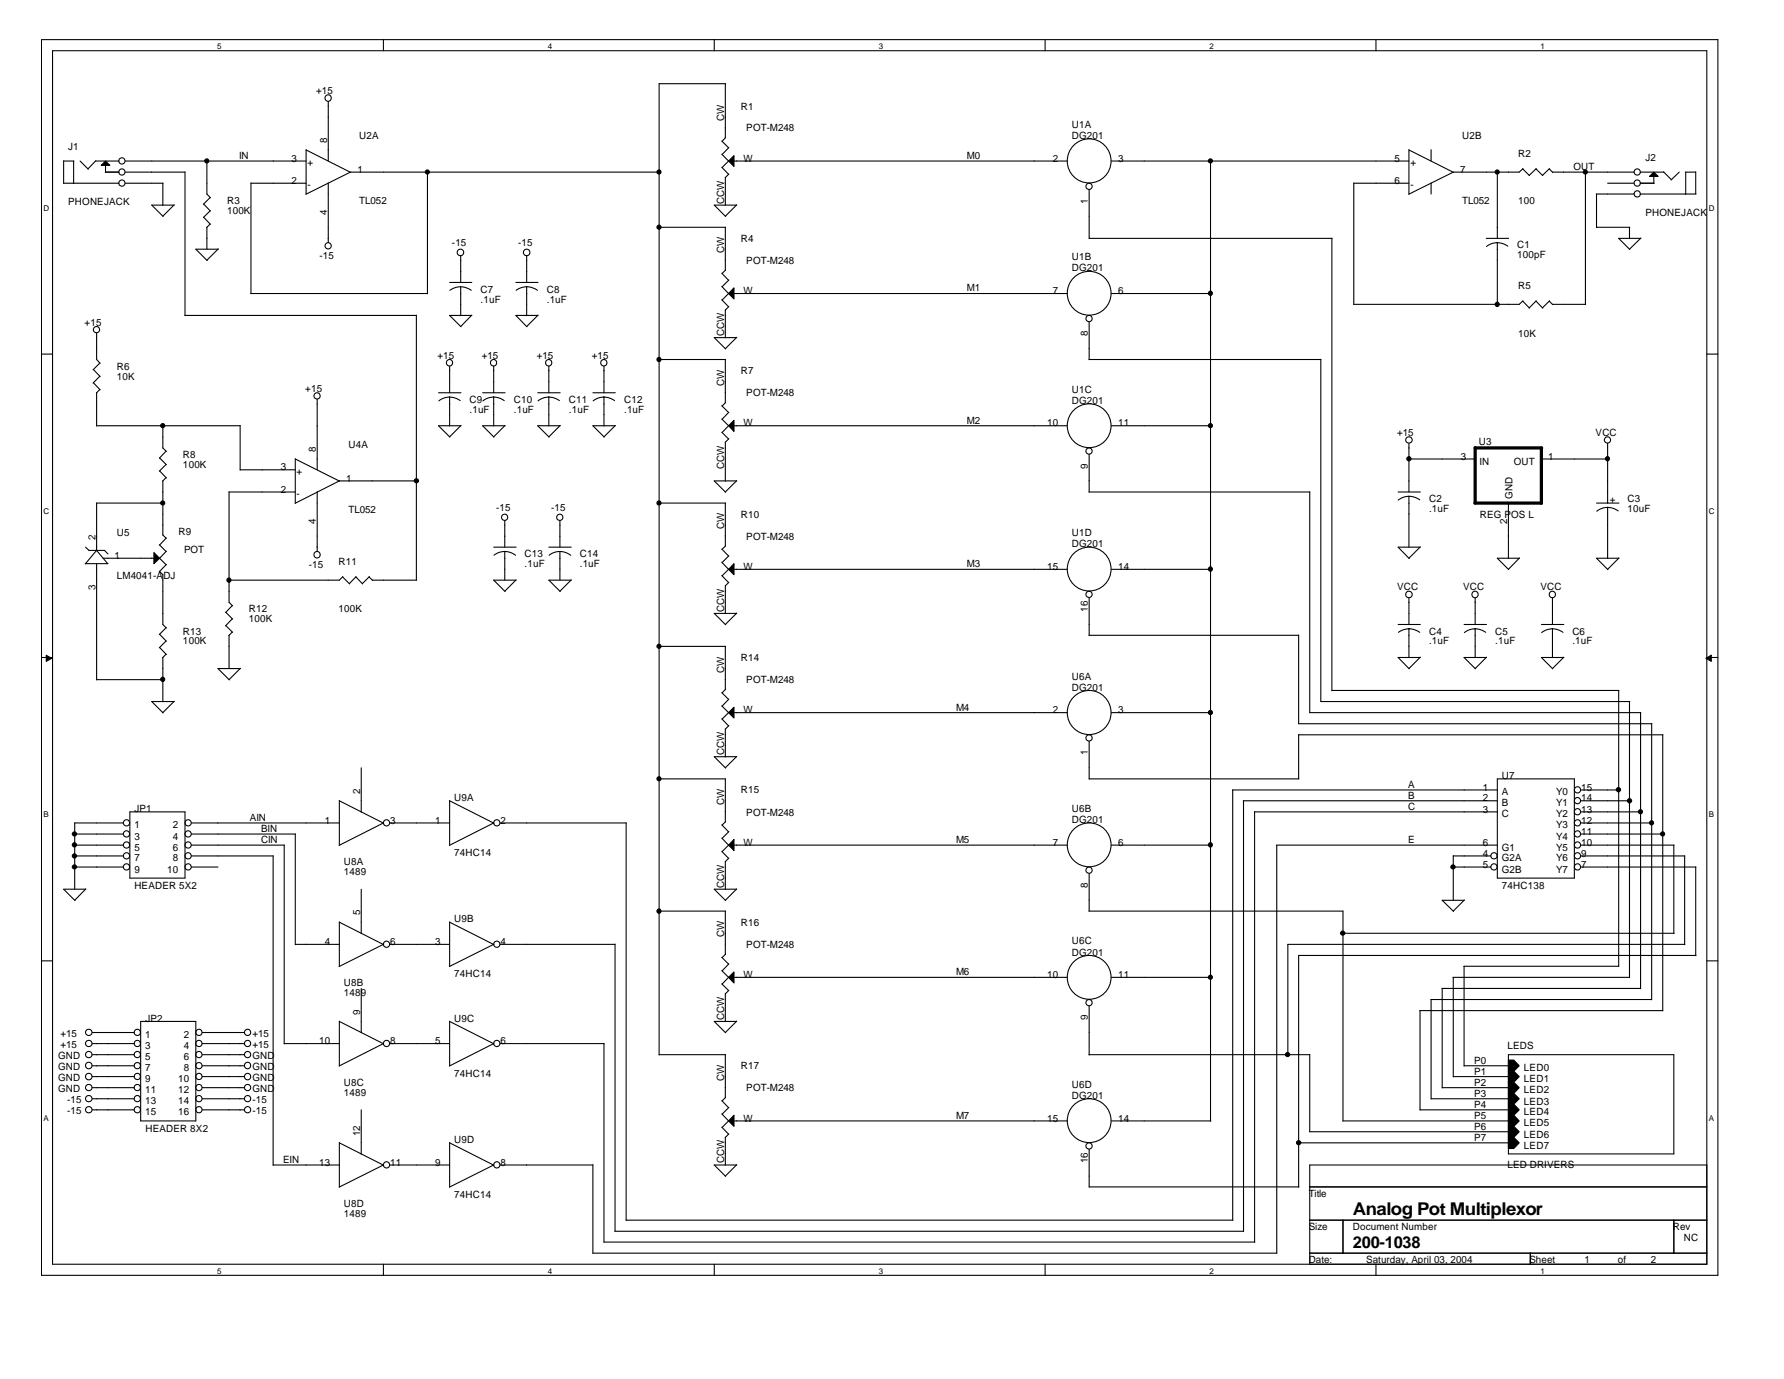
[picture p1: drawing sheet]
<svg xmlns="http://www.w3.org/2000/svg" width="279mm" height="216mm" viewBox="0 0 279 216" stroke-linecap="round" stroke-linejoin="round" font-family="sans-serif">
<g fill="none" stroke="#000" stroke-width=".17">
<path d="M6.5 6.2h262.5v193.5h-262.5zM8.2 7.9h259.1v190h-259.1zM51.4 15.9v9.3M60 6.2v1.7M111.9 6.2v1.7M113.6 13.1v8.5M113.6 13.1h-10.4v152.1M163.7 6.2v1.7M215.5 6.2v1.7M9.9 28.7h8.7M10 25.2h1.6M10 25.2v3.5"/>
<path d="M11.5 25.2v3.5M12.5 25.2l1.3 1.3M15 25.2h3.6M15 25.2l-1.2 1.2M16.5 26.9h2.1M16.5 25.9v1.1M19.6 25.2h28.3M19.6 28.7h5.9M19.6 26.9h9.4M25.5 28.7v3.5M27.3 32.1h-3.5l1.7 1.8M27.3 32.1l-1.8 1.7"/>
<path d="M29 26.9v22.5M31.9 31.9l1.1 1.1M31.9 34l1.1 1.1M32.4 25.2v5.2l.6 .6M32.4 35.6v3.4M32.9 30.9l-1 1.1M32.9 33l-1 1.1M32.9 35.1l-.5 .5M34.2 39h-3.5l1.7 1.8M34.2 39l-1.8 1.7M39.3 28.7h8.6M39.3 28.6v17.4"/>
<path d="M47.9 23.4v7M47.9 23.5l7 3.5M51.4 28.6v9.4M66.9 26.9v19.1M103.2 35.6h10.4M103.3 26.9h-48.4l-7 3.5M113 26.2l1.1 1.1M113 24.2l1.1 1M113 22.1l1.1 1M113.6 27.8v4.4M113.6 35.6v6.7M113.6 21.5l-.5 .6"/>
<path d="M114.1 27.2l-.5 .6M114.1 25.2l-1 1M114.1 23.1l-1 1.1M115 25.2h52.1M115.4 32.1h-3.5l1.7 1.8M115.4 32.1l-1.8 1.7M170.6 37.3h38M170.6 29.7v7.7M174 25.2h46.7M189.6 25.2v150.3M208.6 37.3v70.8M212 28.7h8.7"/>
<path d="M212 28.6v19M220.7 23.4v7M220.7 23.5l6.9 3.5M224.1 23.4v1.8M224.1 28.6v1.8M232.8 37.3h3.5M234.5 38l.7 .1 1 .4M234.5 38l-.7 .1-1 .5M234.5 26.9v10.4M234.5 38v9.7M238.5 26.4l1 1.1M238.5 26.4l-.6 .5h-10.3l-7 3.5"/>
<path d="M240.6 26.4l1 1.1M240.6 26.4l-1.1 1.1M242.6 26.4l.6 .6M242.7 26.4l-1.1 1.1M243.1 26.9h12.8M248.3 26.9v20.7M250 30.4h5.9M250 35.6h5.2M250 30.4v5.2M251.8 28.7h4.1M255.2 35.6v1.8M256.9 28.7h2.2"/>
<path d="M256.9 26.9h3.7M256.9 30.4h8.7M257 37.3h-3.5l1.7 1.8M257 37.3l-1.8 1.7M259 27.6v1.1M260.5 26.9l1.3 1.2M263 26.9l-1.3 1.3M264 26.9h1.6M264 26.9v3.5M265.6 26.9v3.5M6.5 55.4h1.7M14.6 57.9l1.1 1.1"/>
<path d="M14.6 59.9l1.1 1.1M15.1 52.1v4.2l.6 .6M15.6 56.8l-1 1.1M15.6 58.9l-1 1.1M28.9 49.4h36.3M39.3 46h27.6M65.2 49.3v41.5M70.4 57.3v4.2M70.4 44.2h3.5M72.2 44.9l.6 .1 1 .4M72.2 44.9l-.8 .1-.9 .4M72.2 40.1v4.1"/>
<path d="M72.2 44.9v4.5M73.9 49.4h-3.5l1.8 1.8M73.9 49.3l-1.7 1.8M77.3 57.3v4.2M80.8 44.2h3.5M82.5 44.9l.7 .1 1 .4M82.5 44.9l-.7 .1-1 .4M82.5 40.1v4.1M82.5 44.9v4.5M84.3 49.4h-3.5l1.7 1.8M84.3 49.3l-1.8 1.8M86 57.3v4.2"/>
<path d="M94.6 57.3v4.2M103.2 56.3h10.4M113 46.9l1.1 1.1M113 44.9l1.1 1.1M113 42.8l1.1 1.1M113.6 48.5v4.4M113.6 56.3v6.8M113.6 42.3l-.5 .5M114.1 48l-.5 .5M114.1 45.9l-1 1.1M114.1 43.8l-1 1.1M115 46h52.1"/>
<path d="M115.4 52.9h-3.5l1.7 1.7M115.4 52.8l-1.8 1.8M170.5 56.3h36.4M170.6 50.4v5.9M174 46h15.6M206.9 56.2v53.6h48.3M238.5 47.1l1 1.1M238.5 47.1l-.6 .5h-25.9M240.6 47.1l1 1.1M240.6 47.1l-1.1 1.1M242.6 47.1l.6 .6M242.7 47.1l-1.1 1.1"/>
<path d="M243.1 47.6h5.2M267.3 55.4h1.7M15.1 78.8h10.4M15.1 61.5v5.2M15.1 78.8v7.4l-1.7 2.1M15.1 66.7h22.6M15.6 61l-.5 .5M25 71.7l1.1 1.1M25 73.7l1.1 1.1M25.5 66.7v3.4l.6 .6M25.5 75.3v8.5M26 70.6l-1 1.1"/>
<path d="M26 72.7l-1 1.1M26 74.8l-.5 .5M35.8 77h10.4M35.9 77v17.3l.5 .6M37.6 73.6h8.6M37.6 66.7v6.9M46.2 71.8v7M46.2 71.9l7 3.4M49.7 62.5v11.1M49.7 77v9.3M65.2 75.3h-12.1l-6.9 3.5M68.7 61.5h3.5"/>
<path d="M70.4 62.2l.7 .1 1 .4M70.4 62.2l-.7 .1-1 .5M70.4 62.2v4.5M72.2 66.7h-3.5l1.8 1.7M72.2 66.6l-1.8 1.8M75.6 61.5h3.5M77.3 62.2l.7 .1 1 .4M77.3 62.2l-.7 .1-1 .5M77.3 62.2v4.5M79.1 66.7h-3.5l1.8 1.7M79.1 66.6l-1.8 1.8M84.2 61.5h3.5"/>
<path d="M86 62.2l.7 .1 .9 .4M86 62.2l-.8 .1-.9 .5M86 62.2v4.5M87.7 66.7h-3.5l1.8 1.7M87.7 66.6l-1.7 1.8M92.9 61.5h3.5M94.6 62.2l.7 .1 .9 .4M94.6 62.2l-.7 .1-1 .5M94.6 62.2v4.5M96.4 66.7h-3.5l1.7 1.7M96.4 66.6l-1.8 1.8M103.2 78.8h10.4"/>
<path d="M113 67.7l1.1 1M113 65.6l1.1 1.1M113 63.5l1.1 1.1M113.6 69.2v6.1M113.6 78.8v6.7M113.6 63l-.5 .6M114.1 68.7l-.5 .5M114.1 66.6l-1 1.1M114.1 64.5l-1 1.1M115 66.7h52.1M115.4 75.3h-3.5l1.7 1.8M115.4 75.3l-1.8 1.7"/>
<path d="M170.5 77h34.6M170.6 71.1v5.9M174 66.7h15.6M205.1 77v34.6h51.9M219 77h3.4M220.6 71.9h10.4M220.7 77.7l.7 .1 1 .5M220.7 77.7l-.8 .1-.9 .5M220.7 69.4v7.6M220.7 77.7v8M236.2 78.8v8.6M241.4 71.9h10.4"/>
<path d="M250 78.8h3.6M251.8 79.4l.7 .1 .9 .5M251.8 79.4l-.8 .1-.9 .5M251.8 69.4v9.4M251.8 79.4v8M13.4 85.7l.6 .5M13.4 88.2h3.5M13.9 86.2h2.5M15.1 86.1l1.8 2.1M15.1 88.2v18.3M16.1 87.4h8M16.4 86.2l.5 .5"/>
<path d="M25 89.4l.5 .6M25 87.4l1 1M25 85.3l1 1M25 99.3l1.1 1.1M25.5 83.7l.5 .6M25.5 89.9v7.9l.6 .5M26 98.3l-1 1M26.1 88.4l-1.1 1.1M26.1 86.3l-1.1 1.1M26.1 84.2l-1.1 1.1M35.4 95.9l1 1M35.4 97.9l1 1.1"/>
<path d="M35.9 99.5v5.2M36.4 94.8l-1.1 1.1M36.4 96.9l-1.1 1.1M36.4 99l-.6 .5M53.7 90.3l1.1 1.1M53.7 90.3l-.6 .5h-17.3M55.7 90.3l1.1 1.1M55.8 90.3l-1.1 1.1M57.8 90.3l.6 .6M57.8 90.3l-1.1 1.1M58.3 90.8h7M77.3 85.7h3.5"/>
<path d="M79.1 86.3l.7 .1 .9 .5M79.1 86.3l-.8 .1-.9 .5M79.1 81.5v4.2M79.1 86.3v4.5M80.8 90.8h-3.5l1.8 1.8M80.8 90.8l-1.7 1.8M86 85.7h3.5M87.7 86.3l.7 .1 1 .5M87.7 86.3l-.7 .1-1 .5M87.7 81.5v4.2M87.7 86.3v4.5M89.5 90.8h-3.5l1.7 1.8"/>
<path d="M89.5 90.8l-1.8 1.8M113 90.1l1.1 1.1M113 88l1.1 1.1M113 86l1.1 1.1M113.6 91.7v4.4M113.6 85.5l-.5 .5M114.1 91.2l-.5 .5M114.1 89.1l-1 1.1M114.1 87l-1 1.1M115 89.1h52.1M115.4 96h-3.5l1.7 1.8M115.4 96l-1.8 1.8"/>
<path d="M170.5 99.5h32.9M170.6 93.6v5.9M174 89.1h15.6M203.4 99.4v13.9h55.3M219 97.8h3.4M220.7 98.4l.7 .1 1 .5M220.7 98.4l-.7 .1-1 .5M220.7 93.6v4.2M220.7 98.4v4.5M222.4 85.7h-3.4l1.7 1.7M222.4 85.6l-1.7 1.8M229.3 97.8h3.5"/>
<path d="M231 98.4l.7 .1 1 .5M231 98.4l-.7 .1-1 .5M231 93.6v4.2M231 98.4v4.5M238 87.4h-3.5l1.8 1.8M238 87.4l-1.8 1.7M241.4 97.8h3.5M243.1 98.4l.7 .1 1 .5M243.1 98.4l-.7 .1-1 .5M243.1 93.6v4.2M243.1 98.4v4.5M253.6 87.4h-3.6l1.8 1.8"/>
<path d="M253.6 87.4l-1.8 1.7M6.5 102.9h1.7M15.1 106.4h10.4M25 101.4l1.1 1.1M25.5 102.9v6.9M26 100.4l-1 1M26 102.4l-.5 .6M27.3 109.8h-3.5l1.7 1.8M27.3 109.8l-1.8 1.8M37.7 104.7h-3.6l1.8 1.8M37.7 104.6l-1.8 1.8M103.2 101.2h10.4"/>
<path d="M113 112.5l1.1 1.1M113 110.5l1.1 1.1M113 108.4l1.1 1.1M113.6 101.2v6.7M113.6 114.1v4.4M113.6 107.9l-.5 .6M114.1 113.6l-.5 .6M114.1 111.5l-1 1.1M114.1 109.5l-1 1.1M115 111.6h52.1M115.4 118.5h-3.5l1.7 1.8M115.4 118.4l-1.8 1.8"/>
<path d="M170.6 116.1v5.9M174 111.6h15.6M203.4 115v6.9M203.4 115h57.1M208.6 108.1h45M222.4 102.9h-3.4l1.7 1.8M222.4 102.9l-1.7 1.8M232.8 102.9h-3.5l1.8 1.8M232.8 102.9l-1.8 1.8M244.9 102.9h-3.5l1.8 1.8M244.9 102.9l-1.8 1.8M253.5 108.1v43.2"/>
<path d="M255.2 109.8v43.3M256.9 111.6v43.2M258.7 113.3v43.2M260.4 115v43.3M267.3 102.9h1.7M11.7 132.3h7.6M11.7 134h7.6M11.7 128.8h7.6M11.7 130.6h7.6M11.7 135.7h7.6M11.7 128.8v10.4M13.4 139.2h-3.4l1.7 1.8"/>
<path d="M13.4 139.2l-1.7 1.8M20.3 127.1h8.7v10.4h-8.7zM30 132.3h14.6M30 134h12.8M30 135.7h4.1M30 128.8h23.1M30 130.6h16.3M42.8 134v48.4M44.5 132.3v31.1M46.2 130.6v17.3M53.1 125.3v7M53.1 125.4l7 3.5"/>
<path d="M56.6 120.2v7M56.6 139.2v7M60 128.8l-6.9 3.6M61.1 128.8h9.3M70.4 125.3v7M70.4 125.4l7 3.5M77.3 128.8l-6.9 3.6M78.3 128.8h19.8M98.1 128.8v62.3M103.2 121.9h10.4M113 133.3l1.1 1.1M113 131.2l1.1 1.1"/>
<path d="M113 129.1l1.1 1.1M113.6 121.9v6.8M113.6 134.9v4.4M113.6 128.6l-.5 .6M114.1 134.3l-.5 .6M114.1 132.3l-1 1M114.1 130.2l-1 1.1M115 132.3h52.1M115.4 139.2h-3.5l1.7 1.8M115.4 139.2l-1.8 1.8M170.6 121.9h32.8M170.6 136.8v5.8"/>
<path d="M174 132.3h15.6M193.1 123.7h41.4M193.1 123.6v67.4M194.7 125.4h39.8M194.8 125.4v67.4M196.5 127.1h38M196.5 127.1v67.4M199.9 132.3h34.6M200 132.3v63.9M227.6 134h5.9M227.6 135.7h5.9M227.6 134v7"/>
<path d="M234.5 121.9h12.1v15.6h-12.1zM247.6 132.3h14.6M247.6 123.7h6M247.6 125.4h7.6M247.6 127.1h9.4M247.6 134h16.3M247.6 135.7h18M247.6 128.8h11.1M247.6 130.6h12.9M262.1 132.3v13.9M263.8 134v13.9M265.6 135.7v13.9"/>
<path d="M6.5 150.4h1.7M22 159.9h8.7v15.6h-8.7zM46.2 147.9h6.9M53.1 144.4l7 3.5M53.1 144.3v7M53.1 159.9v7M53.1 159.9l7 3.5M56.6 154.8v6.9M60 147.9l-6.9 3.4M61.1 147.9h9.3M70.4 144.3v7M70.4 159.9v7"/>
<path d="M70.4 144.4l7 3.5M70.4 159.9l7 3.5M77.3 147.9l-6.9 3.4M78.3 147.9h18M96.3 147.8v45M103.2 142.6h10.4M113 154l1.1 1.1M113 152l1.1 1M113 149.9l1.1 1M113.6 142.6v6.8M113.6 155.6v4.4M113.6 149.4l-.5 .5"/>
<path d="M114.1 155l-.5 .6M114.1 153l-1 1.1M114.1 150.9l-1 1.1M115 153h52.1M115.4 159.9h-3.5l1.7 1.8M115.4 159.9l-1.8 1.8M170.5 142.6h39.8v32.9M170.6 157.5v7.7M174 153h15.6M210.3 146.1h51.9M222.4 158.2h38M222.4 158.2v15.6"/>
<path d="M224.1 156.5h34.6M224.1 156.5v15.6M225.8 154.8h31.1M225.9 154.8v15.5M227.6 153h27.6M227.6 153v15.6M229.3 151.3h24.2M229.3 151.3v15.6M229.3 141h-3.4l1.7 1.7M229.3 140.9l-1.7 1.7M263.9 147.9h-62.2v17.3M265.6 149.6h-62.2v36.3"/>
<path d="M267.3 150.4h1.7M14.5 165.1h6.5M14.5 166.9h6.5M14.5 168.6h6.5M14.5 170.3h6.5M14.5 163.4h6.5M14.5 161.7h6.5M14.5 173.8h6.5M14.5 172h6.5M31.7 165.1h6.6M31.7 166.9h6.6M31.7 168.6h6.6"/>
<path d="M31.7 170.3h6.6M31.7 163.4h6.6M31.7 161.7h6.6M31.7 173.8h6.6M31.7 172h6.6M44.5 163.4h8.6M53.1 178.9v6.9M53.1 178.9l7 3.5M56.6 173.8v6.9M60 163.4l-6.9 3.5M61.1 163.4h9.3M70.4 178.9v6.9"/>
<path d="M70.4 178.9l7 3.5M77.3 163.4l-6.9 3.5M78.3 163.4h16.3M94.6 163.4v31.1M103.2 165.1h10.4M113 176.5l1.1 1.1M113 174.4l1.1 1.1M113 172.3l1.1 1.1M113.6 165.1v6.8M113.6 178v4.4M113.6 171.8l-.5 .6M114.1 177.5l-.5 .6"/>
<path d="M114.1 175.5l-1 1M114.1 173.4l-1 1M115 175.5h52.1M170.5 165.1h34.6M170.6 179.9v6M174 175.5h15.6M203.3 178.9h32.9M205.1 177.2h31.1M205.1 165.1v12.1M210.3 175.5h26M222.4 173.8h13.9M224.1 172h12.2"/>
<path d="M225.9 170.3h10.4M227.6 168.6h8.7M229.3 166.9h7M236.2 165.1h25.9v15.6h-25.9zM42.8 182.4h10.3M60 197.9v1.8M60 182.4l-6.9 3.5M61.1 182.4h9.3M77.3 182.4l-6.9 3.5M78.3 182.4h14.6M92.8 196.2h107.2M92.9 182.4v13.8"/>
<path d="M94.6 194.5h101.9M96.3 192.8h98.5M98.1 191h95M111.9 197.9v1.8M115.4 182.4h-3.5l1.7 1.8M115.4 182.4l-1.8 1.7M163.7 197.9v1.8M170.6 185.8h32.8M205.1 185.8h62.2M205.1 191h62.2M205.1 196.2h62.2M210.3 191v5.2"/>
<path d="M215.5 197.9v1.8M239.7 196.2v1.7M262.1 191v5.2M267.3 182.4h-62.2v15.5"/>
<circle cx="51.4" cy="15.3" r=".5"/>
<circle cx="19.1" cy="26.9" r=".49"/>
<circle cx="19.1" cy="25.2" r=".49"/>
<circle cx="19.1" cy="28.7" r=".49"/>
<circle cx="51.4" cy="38.5" r=".49"/>
<circle cx="72.1" cy="39.5" r=".51"/>
<circle cx="82.5" cy="39.5" r=".51"/>
<circle cx="170.6" cy="29.2" r=".49"/>
<circle cx="170.6" cy="25.2" r="3.4"/>
<circle cx="256.4" cy="26.9" r=".49"/>
<circle cx="256.4" cy="30.4" r=".49"/>
<circle cx="256.4" cy="28.7" r=".49"/>
<circle cx="15.1" cy="51.6" r=".49"/>
<circle cx="70.4" cy="56.8" r=".5"/>
<circle cx="77.3" cy="56.8" r=".5"/>
<circle cx="85.9" cy="56.8" r=".5"/>
<circle cx="94.6" cy="56.8" r=".5"/>
<circle cx="170.6" cy="49.9" r=".49"/>
<circle cx="170.6" cy="45.9" r="3.4"/>
<circle cx="49.7" cy="62" r=".49"/>
<circle cx="170.6" cy="70.6" r=".49"/>
<circle cx="170.6" cy="66.7" r="3.4"/>
<circle cx="220.7" cy="68.9" r=".5"/>
<circle cx="251.8" cy="68.9" r=".49"/>
<circle cx="49.6" cy="86.9" r=".5"/>
<circle cx="79" cy="81" r=".49"/>
<circle cx="87.7" cy="81" r=".49"/>
<circle cx="170.6" cy="93.1" r=".49"/>
<circle cx="170.6" cy="89.1" r="3.4"/>
<circle cx="220.7" cy="93.1" r=".51"/>
<circle cx="231" cy="93.1" r=".5"/>
<circle cx="243.1" cy="93.1" r=".5"/>
<circle cx="170.6" cy="115.5" r=".49"/>
<circle cx="170.6" cy="111.6" r="3.4"/>
<circle cx="19.8" cy="128.8" r=".49"/>
<circle cx="19.8" cy="132.3" r=".49"/>
<circle cx="19.8" cy="130.6" r=".49"/>
<circle cx="19.8" cy="134" r=".49"/>
<circle cx="19.8" cy="135.7" r=".49"/>
<circle cx="29.5" cy="132.3" r=".49"/>
<circle cx="29.5" cy="128.8" r=".49"/>
<circle cx="29.5" cy="134" r=".49"/>
<circle cx="29.5" cy="135.7" r=".49"/>
<circle cx="29.5" cy="130.6" r=".49"/>
<circle cx="60.5" cy="128.8" r=".49"/>
<circle cx="77.8" cy="128.8" r=".49"/>
<circle cx="170.6" cy="136.2" r=".49"/>
<circle cx="170.6" cy="132.3" r="3.4"/>
<circle cx="234" cy="135.7" r=".49"/>
<circle cx="234" cy="134" r=".49"/>
<circle cx="247.1" cy="125.4" r=".49"/>
<circle cx="247.1" cy="132.3" r=".49"/>
<circle cx="247.1" cy="135.7" r=".49"/>
<circle cx="247.1" cy="130.6" r=".49"/>
<circle cx="247.1" cy="128.8" r=".49"/>
<circle cx="247.1" cy="123.7" r=".49"/>
<circle cx="247.1" cy="134" r=".49"/>
<circle cx="247.1" cy="127.1" r=".49"/>
<circle cx="60.5" cy="147.8" r=".49"/>
<circle cx="77.8" cy="147.8" r=".49"/>
<circle cx="170.6" cy="157" r=".49"/>
<circle cx="170.6" cy="153" r="3.4"/>
<circle cx="13.9" cy="168.6" r=".51"/>
<circle cx="13.9" cy="166.8" r=".51"/>
<circle cx="13.9" cy="163.4" r=".5"/>
<circle cx="13.9" cy="161.6" r=".5"/>
<circle cx="13.9" cy="170.3" r=".5"/>
<circle cx="13.9" cy="165.1" r=".5"/>
<circle cx="13.9" cy="172" r=".5"/>
<circle cx="13.9" cy="173.7" r=".5"/>
<circle cx="21.5" cy="163.4" r=".49"/>
<circle cx="21.5" cy="161.6" r=".49"/>
<circle cx="21.5" cy="168.5" r=".49"/>
<circle cx="21.5" cy="170.3" r=".49"/>
<circle cx="21.5" cy="165.1" r=".49"/>
<circle cx="21.5" cy="172" r=".49"/>
<circle cx="21.5" cy="173.7" r=".49"/>
<circle cx="21.5" cy="166.8" r=".49"/>
<circle cx="31.2" cy="163.4" r=".49"/>
<circle cx="31.2" cy="161.6" r=".49"/>
<circle cx="31.2" cy="168.5" r=".49"/>
<circle cx="31.2" cy="170.3" r=".49"/>
<circle cx="31.2" cy="165.1" r=".49"/>
<circle cx="31.2" cy="172" r=".49"/>
<circle cx="31.2" cy="173.7" r=".49"/>
<circle cx="31.2" cy="166.8" r=".49"/>
<circle cx="38.8" cy="168.6" r=".5"/>
<circle cx="38.8" cy="166.8" r=".5"/>
<circle cx="38.8" cy="161.6" r=".49"/>
<circle cx="38.8" cy="163.4" r=".49"/>
<circle cx="38.8" cy="170.3" r=".49"/>
<circle cx="38.8" cy="165.1" r=".49"/>
<circle cx="38.8" cy="172" r=".49"/>
<circle cx="38.8" cy="173.7" r=".49"/>
<circle cx="60.5" cy="163.4" r=".49"/>
<circle cx="77.8" cy="163.4" r=".49"/>
<circle cx="170.6" cy="179.4" r=".49"/>
<circle cx="170.6" cy="175.5" r="3.4"/>
<circle cx="60.5" cy="182.4" r=".49"/>
<circle cx="77.8" cy="182.4" r=".49"/>
</g>
<g fill="#000" stroke="#000" stroke-width=".16">
<path d="M7.2 102.6l.9 .5-.9 .4z" fill-rule="evenodd"/>
<path d="M267.2 103.1l.8-.5v.9z" fill-rule="evenodd"/>
</g>
<g fill="#000" stroke="#000" stroke-width=".17">
<path d="M15.9 25.9l.6-.7 .7 .7z" fill-rule="evenodd"/>
<path d="M115 24.4v1.7l-.9-.9z" fill-rule="evenodd"/>
<path d="M258.3 27.6l.7-.7 .7 .7z" fill-rule="evenodd"/>
<path d="M115 45.1v1.7l-.9-.8z" fill-rule="evenodd"/>
<path d="M114.1 66.7l.9-.9v1.7z" fill-rule="evenodd"/>
<path d="M24.1 86.5l.9 .9-.9 .8z" fill-rule="evenodd"/>
<path d="M115 88.2v1.8l-.9-.9z" fill-rule="evenodd"/>
<path d="M114.1 111.6l.9-.9v1.7z" fill-rule="evenodd"/>
<path d="M115 131.4v1.8l-.9-.9z" fill-rule="evenodd"/>
<path d="M115 152.2v1.7l-.9-.9z" fill-rule="evenodd"/>
<path d="M115 174.6v1.7l-.9-.8z" fill-rule="evenodd"/>
<path d="M236.2 166h.9l.8 .9-.8 .8h-.9z" fill-rule="evenodd"/>
<path d="M236.2 167.7h.9l.8 .9-.8 .8h-.9z" fill-rule="evenodd"/>
<path d="M236.2 169.4h.9l.8 .9-.8 .9h-.9z" fill-rule="evenodd"/>
<path d="M236.2 171.2h.9l.8 .8-.8 .9h-.9z" fill-rule="evenodd"/>
<path d="M236.2 172.9h.9l.8 .9-.8 .8h-.9z" fill-rule="evenodd"/>
<path d="M236.2 174.6h.9l.8 .9-.8 .8h-.9z" fill-rule="evenodd"/>
<path d="M236.2 176.3h.9l.8 .9-.8 .9h-.9z" fill-rule="evenodd"/>
<path d="M236.2 178.1h.9l.8 .8-.8 .9h-.9z" fill-rule="evenodd"/>
<circle cx="32.4" cy="25.2" r=".32"/>
<circle cx="66.9" cy="26.9" r=".32"/>
<circle cx="103.2" cy="26.9" r=".32"/>
<circle cx="103.2" cy="35.6" r=".32"/>
<circle cx="189.6" cy="25.2" r=".32"/>
<circle cx="234.5" cy="26.9" r=".32"/>
<circle cx="248.3" cy="26.9" r=".32"/>
<circle cx="103.2" cy="56.3" r=".33"/>
<circle cx="189.6" cy="45.9" r=".33"/>
<circle cx="234.5" cy="47.6" r=".33"/>
<circle cx="25.5" cy="66.6" r=".32"/>
<circle cx="25.5" cy="78.7" r=".32"/>
<circle cx="65.2" cy="75.3" r=".33"/>
<circle cx="103.2" cy="78.7" r=".32"/>
<circle cx="189.6" cy="66.6" r=".32"/>
<circle cx="220.7" cy="71.8" r=".33"/>
<circle cx="251.7" cy="71.8" r=".33"/>
<circle cx="35.8" cy="90.8" r=".33"/>
<circle cx="189.6" cy="89.1" r=".33"/>
<circle cx="25.5" cy="106.4" r=".33"/>
<circle cx="103.2" cy="101.2" r=".32"/>
<circle cx="189.6" cy="111.6" r=".32"/>
<circle cx="11.7" cy="132.3" r=".33"/>
<circle cx="11.7" cy="134" r=".33"/>
<circle cx="11.7" cy="135.7" r=".33"/>
<circle cx="11.7" cy="130.6" r=".33"/>
<circle cx="103.2" cy="121.9" r=".32"/>
<circle cx="189.6" cy="132.3" r=".33"/>
<circle cx="227.6" cy="135.7" r=".33"/>
<circle cx="253.5" cy="123.6" r=".33"/>
<circle cx="255.2" cy="125.4" r=".33"/>
<circle cx="256.9" cy="127.1" r=".32"/>
<circle cx="258.7" cy="128.8" r=".32"/>
<circle cx="260.4" cy="130.6" r=".32"/>
<circle cx="103.2" cy="142.6" r=".33"/>
<circle cx="189.6" cy="153" r=".32"/>
<circle cx="210.3" cy="146.1" r=".33"/>
<circle cx="201.7" cy="165.1" r=".33"/>
<circle cx="203.4" cy="178.9" r=".33"/>
</g>
<path d="M231 78.8h10.4M231 70.1h10.4M231 70.1v8.7M241.4 70.1v8.7" fill="none" stroke="#000" stroke-width=".51"/>
<text font-size="2.8" x="211.9" y="190.3">Analog Pot Multiplexor</text>
<text font-size="2.6" x="211.9" y="195.3">200-1038</text>
<g font-size="1.6">
<text x="49.5" y="14.7">+15</text>
<text x="116" y="17.1">R1</text>
<text x="10.7" y="23.5">J1</text>
<text x="51.2" y="22.4" transform="rotate(-90 51.2 22.4)">8</text>
<text x="56.3" y="21.8">U2A</text>
<text x="113.4" y="19" transform="rotate(-90 113.4 19)">CW</text>
<text x="116.9" y="20.6">POT-M248</text>
<text x="167.9" y="20.1">U1A</text>
<text x="167.9" y="21.8">DG201</text>
<text x="229" y="21.8">U2B</text>
<text x="37.5" y="24.9">IN</text>
<text x="45.7" y="28.8">2</text>
<text x="45.7" y="25.3">3</text>
<text x="48.2" y="26">+</text>
<text x="48.2" y="29.4">-</text>
<text x="56" y="27.1">1</text>
<text x="116.4" y="25.3">W</text>
<text x="151.4" y="24.9">M0</text>
<text x="164.9" y="25.3">2</text>
<text x="175.1" y="25.3">3</text>
<text x="218.4" y="28.8">6</text>
<text x="218.4" y="25.3">5</text>
<text x="220.9" y="26">+</text>
<text x="220.9" y="29.4">-</text>
<text x="228.7" y="27.1">7</text>
<text x="237.8" y="24.6">R2</text>
<text x="246.4" y="26.6">OUT</text>
<text x="257.7" y="25.2">J2</text>
<text x="10.7" y="32.1">PHONEJACK</text>
<text x="35.6" y="32">R3</text>
<text x="35.6" y="33.5">100K</text>
<text x="51.2" y="33.6" transform="rotate(-90 51.2 33.6)">4</text>
<text x="56.3" y="32">TL052</text>
<text x="113.4" y="31.9" transform="rotate(-90 113.4 31.9)">CCW</text>
<text x="170.4" y="31.9" transform="rotate(-90 170.4 31.9)">1</text>
<text x="229" y="32">TL052</text>
<text x="237.8" y="32">100</text>
<text x="257.7" y="33.9">PHONEJACK</text>
<text x="50" y="40.6">-15</text>
<text x="70.8" y="38.5">-15</text>
<text x="81.2" y="38.5">-15</text>
<text x="113.4" y="39.7" transform="rotate(-90 113.4 39.7)">CW</text>
<text x="116" y="37.8">R4</text>
<text x="116.9" y="41.3">POT-M248</text>
<text x="167.9" y="40.8">U1B</text>
<text x="237.6" y="38.9">C1</text>
<text x="237.6" y="40.4">100pF</text>
<text x="75.3" y="45.8">C7</text>
<text x="75.3" y="47.4">.1uF</text>
<text x="85.6" y="45.8">C8</text>
<text x="85.6" y="47.4">.1uF</text>
<text x="116.4" y="46.1">W</text>
<text x="151.4" y="45.6">M1</text>
<text x="164.9" y="46.1">7</text>
<text x="167.9" y="42.5">DG201</text>
<text x="175.1" y="46.1">6</text>
<text x="237.8" y="45.3">R5</text>
<text x="13.3" y="51">+15</text>
<text x="113.4" y="52.6" transform="rotate(-90 113.4 52.6)">CCW</text>
<text x="170.4" y="52.6" transform="rotate(-90 170.4 52.6)">8</text>
<text x="237.8" y="52.7">10K</text>
<text x="18.3" y="57.9">R6</text>
<text x="18.3" y="59.4">10K</text>
<text x="68.5" y="56.2">+15</text>
<text x="75.4" y="56.2">+15</text>
<text x="84.1" y="56.2">+15</text>
<text x="92.7" y="56.2">+15</text>
<text x="116" y="58.6">R7</text>
<text x="47.8" y="61.3">+15</text>
<text x="73.5" y="63.1">C9</text>
<text x="73.5" y="64.6">.1uF</text>
<text x="80.5" y="63.1">C10</text>
<text x="80.5" y="64.6">.1uF</text>
<text x="89.1" y="63.1">C11</text>
<text x="89.1" y="64.6">.1uF</text>
<text x="97.7" y="63.1">C12</text>
<text x="97.7" y="64.6">.1uF</text>
<text x="113.4" y="60.4" transform="rotate(-90 113.4 60.4)">CW</text>
<text x="116.9" y="62">POT-M248</text>
<text x="167.9" y="61.5">U1C</text>
<text x="167.9" y="63.2">DG201</text>
<text x="28.7" y="71.7">R8</text>
<text x="49.5" y="70.8" transform="rotate(-90 49.5 70.8)">8</text>
<text x="54.6" y="70.1">U4A</text>
<text x="116.4" y="66.8">W</text>
<text x="151.4" y="66.3">M2</text>
<text x="164" y="66.8">10</text>
<text x="175.1" y="66.8">11</text>
<text x="218.8" y="68.2">+15</text>
<text x="228.8" y="72">3</text>
<text x="231.6" y="69.6">U3</text>
<text x="242.5" y="72">1</text>
<text x="249.9" y="68.2">VCC</text>
<text x="28.7" y="73.3">100K</text>
<text x="44" y="77.1">2</text>
<text x="44" y="73.7">3</text>
<text x="46.4" y="74.3">+</text>
<text x="46.4" y="77.8">-</text>
<text x="54.2" y="75.4">1</text>
<text x="113.4" y="73.4" transform="rotate(-90 113.4 73.4)">CCW</text>
<text x="170.4" y="73.4" transform="rotate(-90 170.4 73.4)">9</text>
<text x="231.7" y="72.7">IN</text>
<text x="237.1" y="72.7">OUT</text>
<text x="18.3" y="83.9">U5</text>
<text x="27.9" y="83.8">R9</text>
<text x="49.5" y="82" transform="rotate(-90 49.5 82)">4</text>
<text x="54.6" y="80.3">TL052</text>
<text x="77.7" y="80">-15</text>
<text x="86.3" y="80">-15</text>
<text x="113.4" y="82.8" transform="rotate(-90 113.4 82.8)">CW</text>
<text x="116" y="81">R10</text>
<text x="167.9" y="83.9">U1D</text>
<text x="223.8" y="78.6">C2</text>
<text x="223.8" y="80.2">.1uF</text>
<text x="231.8" y="81">REG POS L</text>
<text x="236.1" y="82" transform="rotate(-90 236.1 82)">2</text>
<text x="236.9" y="78.1" transform="rotate(-90 236.9 78.1)">GND</text>
<text x="252.1" y="78.8">+</text>
<text x="254.9" y="78.6">C3</text>
<text x="254.9" y="80.2">10uF</text>
<text x="14.9" y="84.6" transform="rotate(-90 14.9 84.6)">2</text>
<text x="17.9" y="87.5">1</text>
<text x="28.8" y="86.6">POT</text>
<text x="48.3" y="89">-15</text>
<text x="53" y="88.5">R11</text>
<text x="82.2" y="87.2">C13</text>
<text x="82.2" y="88.8">.1uF</text>
<text x="90.8" y="87.2">C14</text>
<text x="90.8" y="88.8">.1uF</text>
<text x="116.4" y="89.2">W</text>
<text x="116.9" y="84.5">POT-M248</text>
<text x="151.4" y="88.8">M3</text>
<text x="164" y="89.2">15</text>
<text x="167.9" y="85.7">DG201</text>
<text x="175.1" y="89.2">14</text>
<text x="14.9" y="92.4" transform="rotate(-90 14.9 92.4)">3</text>
<text x="18.3" y="90.7">LM4041-ADJ</text>
<text x="39" y="95.9">R12</text>
<text x="53" y="95.9">100K</text>
<text x="113.4" y="95.8" transform="rotate(-90 113.4 95.8)">CCW</text>
<text x="170.4" y="95.8" transform="rotate(-90 170.4 95.8)">16</text>
<text x="218.8" y="92.4">VCC</text>
<text x="229.2" y="92.4">VCC</text>
<text x="241.3" y="92.4">VCC</text>
<text x="28.7" y="99.4">R13</text>
<text x="28.7" y="100.9">100K</text>
<text x="39" y="97.5">100K</text>
<text x="223.8" y="99.4">C4</text>
<text x="223.8" y="100.9">.1uF</text>
<text x="234.2" y="99.4">C5</text>
<text x="234.2" y="100.9">.1uF</text>
<text x="246.3" y="99.4">C6</text>
<text x="246.3" y="100.9">.1uF</text>
<text x="113.4" y="105.3" transform="rotate(-90 113.4 105.3)">CW</text>
<text x="116" y="103.5">R14</text>
<text x="116.9" y="106.9">POT-M248</text>
<text x="167.9" y="106.4">U6A</text>
<text x="116.4" y="111.7">W</text>
<text x="149.7" y="111.3">M4</text>
<text x="164.9" y="111.7">2</text>
<text x="167.9" y="108.2">DG201</text>
<text x="175.1" y="111.7">3</text>
<text x="113.4" y="118.3" transform="rotate(-90 113.4 118.3)">CCW</text>
<text x="170.4" y="118.3" transform="rotate(-90 170.4 118.3)">1</text>
<text x="56.4" y="124.3" transform="rotate(-90 56.4 124.3)">2</text>
<text x="71.1" y="125.4">U9A</text>
<text x="116" y="124.2">R15</text>
<text x="220.5" y="123.4">A</text>
<text x="220.5" y="125.1">B</text>
<text x="232.2" y="123.8">1</text>
<text x="232.2" y="125.5">2</text>
<text x="235.2" y="124.5">A</text>
<text x="235.2" y="122">U7</text>
<text x="243.7" y="124.5">Y0</text>
<text x="247.6" y="123.8">15</text>
<text x="247.6" y="125.5">14</text>
<text x="21" y="127.1">JP1</text>
<text x="21" y="129.7">1</text>
<text x="21" y="131.4">3</text>
<text x="27.1" y="129.7">2</text>
<text x="27.1" y="131.4">4</text>
<text x="39.1" y="128.5">AIN</text>
<text x="40.9" y="130.3">BIN</text>
<text x="40.9" y="132">CIN</text>
<text x="50.9" y="128.9">1</text>
<text x="61.1" y="128.9">3</text>
<text x="68.2" y="128.9">1</text>
<text x="78.4" y="128.9">2</text>
<text x="113.4" y="126" transform="rotate(-90 113.4 126)">CW</text>
<text x="116.9" y="127.7">POT-M248</text>
<text x="149.7" y="132">M5</text>
<text x="167.9" y="127.1">U6B</text>
<text x="167.9" y="128.9">DG201</text>
<text x="220.5" y="126.8">C</text>
<text x="220.5" y="132">E</text>
<text x="232.2" y="127.2">3</text>
<text x="235.2" y="126.2">B</text>
<text x="235.2" y="128">C</text>
<text x="243.7" y="126.2">Y1</text>
<text x="243.7" y="128">Y2</text>
<text x="243.7" y="129.7">Y3</text>
<text x="243.7" y="131.4">Y4</text>
<text x="247.6" y="127.2">13</text>
<text x="247.6" y="128.9">12</text>
<text x="247.6" y="130.7">11</text>
<text x="21" y="133.2">5</text>
<text x="21" y="134.9">7</text>
<text x="21" y="136.6">9</text>
<text x="26.2" y="136.6">10</text>
<text x="27.1" y="133.2">6</text>
<text x="27.1" y="134.9">8</text>
<text x="53.8" y="135.4">U8A</text>
<text x="53.8" y="137">1489</text>
<text x="71.1" y="134.1">74HC14</text>
<text x="116.4" y="132.4">W</text>
<text x="164.9" y="132.4">7</text>
<text x="175.1" y="132.4">6</text>
<text x="232.2" y="132.4">6</text>
<text x="232.2" y="134.1">4</text>
<text x="232.2" y="135.8">5</text>
<text x="235.2" y="133.2">G1</text>
<text x="235.2" y="134.9">G2A</text>
<text x="235.2" y="136.6">G2B</text>
<text x="243.7" y="133.2">Y5</text>
<text x="243.7" y="134.9">Y6</text>
<text x="243.7" y="136.6">Y7</text>
<text x="247.6" y="132.4">10</text>
<text x="247.6" y="134.1">9</text>
<text x="247.6" y="135.8">7</text>
<text x="21" y="139.2">HEADER 5X2</text>
<text x="56.4" y="143.3" transform="rotate(-90 56.4 143.3)">5</text>
<text x="113.4" y="139" transform="rotate(-90 113.4 139)">CCW</text>
<text x="170.4" y="139" transform="rotate(-90 170.4 139)">8</text>
<text x="235.2" y="139.2">74HC138</text>
<text x="50.9" y="148">4</text>
<text x="61.1" y="148">6</text>
<text x="68.2" y="148">3</text>
<text x="71.1" y="144.4">U9B</text>
<text x="78.4" y="148">4</text>
<text x="113.4" y="146.8" transform="rotate(-90 113.4 146.8)">CW</text>
<text x="116" y="144.9">R16</text>
<text x="116.9" y="148.4">POT-M248</text>
<text x="167.9" y="147.9">U6C</text>
<text x="167.9" y="149.6">DG201</text>
<text x="53.8" y="154.4">U8B</text>
<text x="53.8" y="156">1489</text>
<text x="71.1" y="153">74HC14</text>
<text x="116.4" y="153.1">W</text>
<text x="149.7" y="152.7">M6</text>
<text x="164" y="153.1">10</text>
<text x="175.1" y="153.1">11</text>
<text x="22.8" y="160">JP2</text>
<text x="56.4" y="158.8" transform="rotate(-90 56.4 158.8)">9</text>
<text x="71.1" y="160">U9C</text>
<text x="113.4" y="159.7" transform="rotate(-90 113.4 159.7)">CCW</text>
<text x="170.4" y="159.7" transform="rotate(-90 170.4 159.7)">9</text>
<text x="9.1" y="167.6">GND</text>
<text x="9.1" y="165.8">GND</text>
<text x="9.5" y="164.1">+15</text>
<text x="9.5" y="162.4">+15</text>
<text x="22.7" y="162.5">1</text>
<text x="22.7" y="164.3">3</text>
<text x="22.7" y="166">5</text>
<text x="22.7" y="167.7">7</text>
<text x="28.8" y="162.5">2</text>
<text x="28.8" y="164.3">4</text>
<text x="28.8" y="166">6</text>
<text x="28.8" y="167.7">8</text>
<text x="39.5" y="165.8">GND</text>
<text x="39.5" y="167.6">GND</text>
<text x="39.5" y="162.4">+15</text>
<text x="39.5" y="164.1">+15</text>
<text x="50" y="163.5">10</text>
<text x="61.1" y="163.5">8</text>
<text x="68.2" y="163.5">5</text>
<text x="78.4" y="163.5">6</text>
<text x="116" y="167.4">R17</text>
<text x="230.9" y="166.5">P0</text>
<text x="236.1" y="164.3">LEDS</text>
<text x="238.7" y="167.7">LED0</text>
<text x="9.1" y="169.3">GND</text>
<text x="9.1" y="171">GND</text>
<text x="10.5" y="172.8">-15</text>
<text x="22.7" y="169.4">9</text>
<text x="22.7" y="171.2">11</text>
<text x="22.7" y="172.9">13</text>
<text x="27.9" y="169.4">10</text>
<text x="27.9" y="171.2">12</text>
<text x="27.9" y="172.9">14</text>
<text x="39.5" y="172.8">-15</text>
<text x="39.5" y="169.3">GND</text>
<text x="39.5" y="171">GND</text>
<text x="53.8" y="170">U8C</text>
<text x="53.8" y="171.5">1489</text>
<text x="71.1" y="168.6">74HC14</text>
<text x="113.4" y="169.2" transform="rotate(-90 113.4 169.2)">CW</text>
<text x="116.9" y="170.9">POT-M248</text>
<text x="167.9" y="170.3">U6D</text>
<text x="167.9" y="172">DG201</text>
<text x="230.9" y="173.4">P4</text>
<text x="230.9" y="171.7">P3</text>
<text x="230.9" y="170">P2</text>
<text x="230.9" y="168.3">P1</text>
<text x="238.7" y="169.5">LED1</text>
<text x="238.7" y="171.2">LED2</text>
<text x="238.7" y="172.9">LED3</text>
<text x="10.5" y="174.5">-15</text>
<text x="22.7" y="174.6">15</text>
<text x="22.8" y="177.2">HEADER 8X2</text>
<text x="27.9" y="174.6">16</text>
<text x="39.5" y="174.5">-15</text>
<text x="56.4" y="177.8" transform="rotate(-90 56.4 177.8)">12</text>
<text x="71.1" y="178.9">U9D</text>
<text x="116.4" y="175.6">W</text>
<text x="149.7" y="175.2">M7</text>
<text x="164" y="175.6">15</text>
<text x="175.1" y="175.6">14</text>
<text x="230.9" y="178.6">P7</text>
<text x="230.9" y="176.9">P6</text>
<text x="230.9" y="175.2">P5</text>
<text x="238.7" y="174.6">LED4</text>
<text x="238.7" y="176.4">LED5</text>
<text x="238.7" y="178.1">LED6</text>
<text x="238.7" y="179.8">LED7</text>
<text x="44.4" y="182.1">EIN</text>
<text x="50" y="182.5">13</text>
<text x="61.1" y="182.5">11</text>
<text x="68.2" y="182.5">9</text>
<text x="78.4" y="182.5">8</text>
<text x="113.4" y="182.2" transform="rotate(-90 113.4 182.2)">CCW</text>
<text x="170.4" y="182.2" transform="rotate(-90 170.4 182.2)">16</text>
<text x="236.1" y="182.9">LED DRIVERS</text>
<text x="53.8" y="189">U8D</text>
<text x="53.8" y="190.5">1489</text>
<text x="71.1" y="187.6">74HC14</text>
<text x="205" y="187.4">Title</text>
<text x="205" y="192.6">Size</text>
<text x="205" y="197.8">Date:</text>
<text x="211.9" y="192.6">Document Number</text>
<text x="214" y="197.8">Saturday, April 03, 2004</text>
<text x="239.5" y="197.8">Sheet</text>
<text x="248.2" y="197.8">1</text>
<text x="253.4" y="197.8">of</text>
<text x="258.5" y="197.8">2</text>
<text x="262" y="192.6">Rev</text>
<text x="263.7" y="194.4">NC</text>
</g>
<g font-size="1.3">
<text x="34" y="7.7">5</text>
<text x="85.8" y="7.7">4</text>
<text x="137.6" y="7.7">3</text>
<text x="189.4" y="7.7">2</text>
<text x="241.3" y="7.7">1</text>
<text x="6.8" y="33">D</text>
<text x="267.6" y="33">D</text>
<text x="6.8" y="80.5">C</text>
<text x="267.6" y="80.5">C</text>
<text x="6.8" y="128">B</text>
<text x="267.6" y="128">B</text>
<text x="6.8" y="175.5">A</text>
<text x="267.6" y="175.5">A</text>
<text x="34" y="199.4">5</text>
<text x="85.8" y="199.4">4</text>
<text x="137.6" y="199.4">3</text>
<text x="189.4" y="199.4">2</text>
<text x="241.3" y="199.4">1</text>
</g>
</svg>
